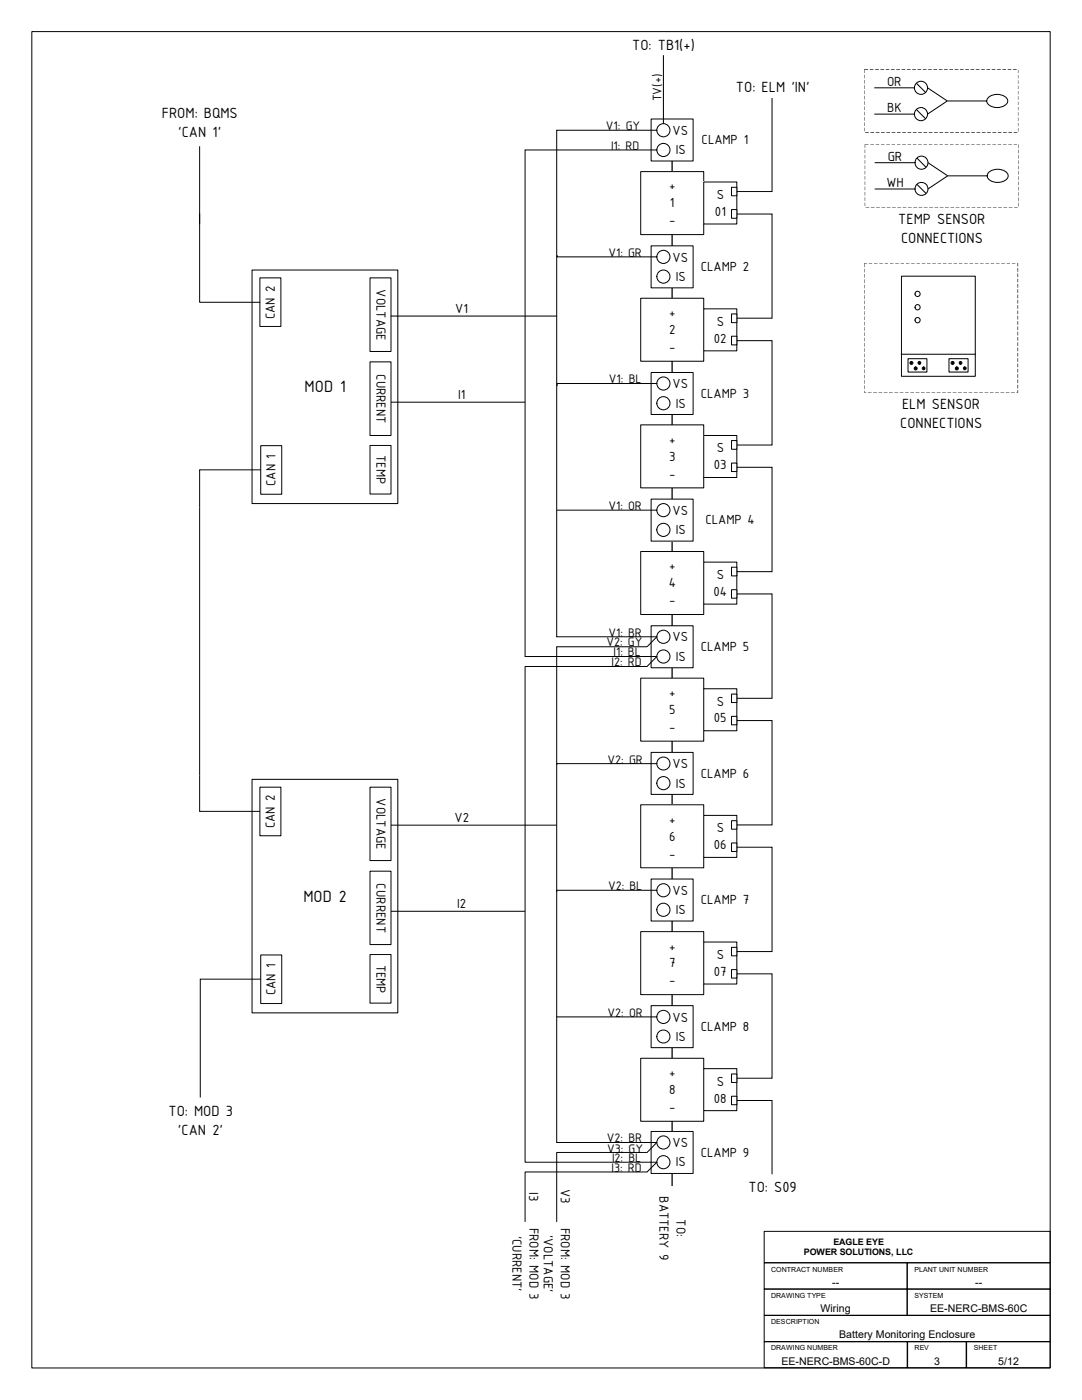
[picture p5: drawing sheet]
<svg xmlns="http://www.w3.org/2000/svg" width="216mm" height="279mm" viewBox="0 0 216 279" stroke-linecap="round" stroke-linejoin="round" font-family="sans-serif">
<path d="M134.1 32.1v204.6" fill="none" stroke="#000" stroke-width=".25"/>
<path d="M127.8 34.2h12.6v12.6h-12.6z" fill="#fff"/>
<path d="M127.8 34.2h12.6v12.6h-12.6z" fill="none" stroke="#000" stroke-width=".2"/>
<path d="M129.9 23.7h8.4v8.4h-8.4z" fill="#fff"/>
<path d="M129.9 23.7h8.4v8.4h-8.4z" fill="none" stroke="#000" stroke-width=".2"/>
<circle cx="132.4" cy="26" r="1.31" fill="#fff"/>
<circle cx="132.4" cy="26" r="1.31" fill="none" stroke="#000" stroke-width=".2"/>
<circle cx="132.4" cy="29.9" r="1.31" fill="#fff"/>
<circle cx="132.4" cy="29.9" r="1.31" fill="none" stroke="#000" stroke-width=".2"/>
<path d="M140.4 36.3h6.6v8.4h-6.6z" fill="#fff"/>
<path d="M140.4 36.3h6.6v8.4h-6.6z" fill="none" stroke="#000" stroke-width=".2"/>
<path d="M146 37.4h1v1.7h-1z" fill="#fff"/>
<path d="M146 37.4h1v1.7h-1z" fill="none" stroke="#000" stroke-width=".2"/>
<path d="M146 41.8h1v1.8h-1z" fill="#fff"/>
<path d="M146 41.8h1v1.8h-1z" fill="none" stroke="#000" stroke-width=".2"/>
<path d="M127.8 59.5h12.6v12.6h-12.6z" fill="#fff"/>
<path d="M127.8 59.5h12.6v12.6h-12.6z" fill="none" stroke="#000" stroke-width=".2"/>
<path d="M129.9 49.1h8.4v8.3h-8.4z" fill="#fff"/>
<path d="M129.9 49.1h8.4v8.3h-8.4z" fill="none" stroke="#000" stroke-width=".2"/>
<circle cx="132.4" cy="51.3" r="1.31" fill="#fff"/>
<circle cx="132.4" cy="51.3" r="1.31" fill="none" stroke="#000" stroke-width=".2"/>
<circle cx="132.4" cy="55.2" r="1.31" fill="#fff"/>
<circle cx="132.4" cy="55.2" r="1.31" fill="none" stroke="#000" stroke-width=".2"/>
<path d="M140.4 61.6h6.6v8.4h-6.6z" fill="#fff"/>
<path d="M140.4 61.6h6.6v8.4h-6.6z" fill="none" stroke="#000" stroke-width=".2"/>
<path d="M146 62.7h1v1.7h-1z" fill="#fff"/>
<path d="M146 62.7h1v1.7h-1z" fill="none" stroke="#000" stroke-width=".2"/>
<path d="M146 67.1h1v1.7h-1z" fill="#fff"/>
<path d="M146 67.1h1v1.7h-1z" fill="none" stroke="#000" stroke-width=".2"/>
<path d="M127.8 84.8h12.6v12.6h-12.6z" fill="#fff"/>
<path d="M127.8 84.8h12.6v12.6h-12.6z" fill="none" stroke="#000" stroke-width=".2"/>
<path d="M129.9 74.3h8.4v8.4h-8.4z" fill="#fff"/>
<path d="M129.9 74.3h8.4v8.4h-8.4z" fill="none" stroke="#000" stroke-width=".2"/>
<circle cx="132.4" cy="76.5" r="1.31" fill="#fff"/>
<circle cx="132.4" cy="76.5" r="1.31" fill="none" stroke="#000" stroke-width=".2"/>
<circle cx="132.4" cy="80.5" r="1.31" fill="#fff"/>
<circle cx="132.4" cy="80.5" r="1.31" fill="none" stroke="#000" stroke-width=".2"/>
<path d="M140.4 86.9h6.6v8.4h-6.6z" fill="#fff"/>
<path d="M140.4 86.9h6.6v8.4h-6.6z" fill="none" stroke="#000" stroke-width=".2"/>
<path d="M146 87.9h1v1.8h-1z" fill="#fff"/>
<path d="M146 87.9h1v1.8h-1z" fill="none" stroke="#000" stroke-width=".2"/>
<path d="M146 92.4h1v1.7h-1z" fill="#fff"/>
<path d="M146 92.4h1v1.7h-1z" fill="none" stroke="#000" stroke-width=".2"/>
<path d="M127.8 110.1h12.6v12.5h-12.6z" fill="#fff"/>
<path d="M127.8 110.1h12.6v12.5h-12.6z" fill="none" stroke="#000" stroke-width=".2"/>
<path d="M129.9 99.6h8.4v8.4h-8.4z" fill="#fff"/>
<path d="M129.9 99.6h8.4v8.4h-8.4z" fill="none" stroke="#000" stroke-width=".2"/>
<circle cx="132.4" cy="101.8" r="1.31" fill="#fff"/>
<circle cx="132.4" cy="101.8" r="1.31" fill="none" stroke="#000" stroke-width=".2"/>
<circle cx="132.4" cy="105.7" r="1.31" fill="#fff"/>
<circle cx="132.4" cy="105.7" r="1.31" fill="none" stroke="#000" stroke-width=".2"/>
<path d="M140.4 112.2h6.6v8.4h-6.6z" fill="#fff"/>
<path d="M140.4 112.2h6.6v8.4h-6.6z" fill="none" stroke="#000" stroke-width=".2"/>
<path d="M146 113.2h1v1.7h-1z" fill="#fff"/>
<path d="M146 113.2h1v1.7h-1z" fill="none" stroke="#000" stroke-width=".2"/>
<path d="M146 117.7h1v1.7h-1z" fill="#fff"/>
<path d="M146 117.7h1v1.7h-1z" fill="none" stroke="#000" stroke-width=".2"/>
<path d="M127.8 135.3h12.6v12.6h-12.6z" fill="#fff"/>
<path d="M127.8 135.3h12.6v12.6h-12.6z" fill="none" stroke="#000" stroke-width=".2"/>
<path d="M129.9 124.9h8.4v8.4h-8.4z" fill="#fff"/>
<path d="M129.9 124.9h8.4v8.4h-8.4z" fill="none" stroke="#000" stroke-width=".2"/>
<circle cx="132.4" cy="127.1" r="1.31" fill="#fff"/>
<circle cx="132.4" cy="127.1" r="1.31" fill="none" stroke="#000" stroke-width=".2"/>
<circle cx="132.4" cy="131" r="1.31" fill="#fff"/>
<circle cx="132.4" cy="131" r="1.31" fill="none" stroke="#000" stroke-width=".2"/>
<path d="M140.4 137.5h6.6v8.3h-6.6z" fill="#fff"/>
<path d="M140.4 137.5h6.6v8.3h-6.6z" fill="none" stroke="#000" stroke-width=".2"/>
<path d="M146 138.5h1v1.7h-1z" fill="#fff"/>
<path d="M146 138.5h1v1.7h-1z" fill="none" stroke="#000" stroke-width=".2"/>
<path d="M146 143h1v1.7h-1z" fill="#fff"/>
<path d="M146 143h1v1.7h-1z" fill="none" stroke="#000" stroke-width=".2"/>
<path d="M127.8 160.6h12.6v12.6h-12.6z" fill="#fff"/>
<path d="M127.8 160.6h12.6v12.6h-12.6z" fill="none" stroke="#000" stroke-width=".2"/>
<path d="M129.9 150.2h8.4v8.3h-8.4z" fill="#fff"/>
<path d="M129.9 150.2h8.4v8.3h-8.4z" fill="none" stroke="#000" stroke-width=".2"/>
<circle cx="132.4" cy="152.4" r="1.3" fill="#fff"/>
<circle cx="132.4" cy="152.4" r="1.3" fill="none" stroke="#000" stroke-width=".2"/>
<circle cx="132.4" cy="156.3" r="1.31" fill="#fff"/>
<circle cx="132.4" cy="156.3" r="1.31" fill="none" stroke="#000" stroke-width=".2"/>
<path d="M140.4 162.7h6.6v8.4h-6.6z" fill="#fff"/>
<path d="M140.4 162.7h6.6v8.4h-6.6z" fill="none" stroke="#000" stroke-width=".2"/>
<path d="M146 163.8h1v1.7h-1z" fill="#fff"/>
<path d="M146 163.8h1v1.7h-1z" fill="none" stroke="#000" stroke-width=".2"/>
<path d="M146 168.2h1v1.7h-1z" fill="#fff"/>
<path d="M146 168.2h1v1.7h-1z" fill="none" stroke="#000" stroke-width=".2"/>
<path d="M127.8 185.9h12.6v12.6h-12.6z" fill="#fff"/>
<path d="M127.8 185.9h12.6v12.6h-12.6z" fill="none" stroke="#000" stroke-width=".2"/>
<path d="M129.9 175.4h8.4v8.4h-8.4z" fill="#fff"/>
<path d="M129.9 175.4h8.4v8.4h-8.4z" fill="none" stroke="#000" stroke-width=".2"/>
<circle cx="132.4" cy="177.7" r="1.31" fill="#fff"/>
<circle cx="132.4" cy="177.7" r="1.31" fill="none" stroke="#000" stroke-width=".2"/>
<circle cx="132.4" cy="181.6" r="1.31" fill="#fff"/>
<circle cx="132.4" cy="181.6" r="1.31" fill="none" stroke="#000" stroke-width=".2"/>
<path d="M140.4 188h6.6v8.4h-6.6z" fill="#fff"/>
<path d="M140.4 188h6.6v8.4h-6.6z" fill="none" stroke="#000" stroke-width=".2"/>
<path d="M146 189.1h1v1.7h-1z" fill="#fff"/>
<path d="M146 189.1h1v1.7h-1z" fill="none" stroke="#000" stroke-width=".2"/>
<path d="M146 193.5h1v1.7h-1z" fill="#fff"/>
<path d="M146 193.5h1v1.7h-1z" fill="none" stroke="#000" stroke-width=".2"/>
<path d="M127.8 211.2h12.6v12.6h-12.6z" fill="#fff"/>
<path d="M127.8 211.2h12.6v12.6h-12.6z" fill="none" stroke="#000" stroke-width=".2"/>
<path d="M129.9 200.7h8.4v8.4h-8.4z" fill="#fff"/>
<path d="M129.9 200.7h8.4v8.4h-8.4z" fill="none" stroke="#000" stroke-width=".2"/>
<circle cx="132.4" cy="202.9" r="1.31" fill="#fff"/>
<circle cx="132.4" cy="202.9" r="1.31" fill="none" stroke="#000" stroke-width=".2"/>
<circle cx="132.4" cy="206.9" r="1.3" fill="#fff"/>
<circle cx="132.4" cy="206.9" r="1.3" fill="none" stroke="#000" stroke-width=".2"/>
<path d="M140.4 213.3h6.6v8.4h-6.6z" fill="#fff"/>
<path d="M140.4 213.3h6.6v8.4h-6.6z" fill="none" stroke="#000" stroke-width=".2"/>
<path d="M146 214.3h1v1.7h-1z" fill="#fff"/>
<path d="M146 214.3h1v1.7h-1z" fill="none" stroke="#000" stroke-width=".2"/>
<path d="M146 218.8h1v1.7h-1z" fill="#fff"/>
<path d="M146 218.8h1v1.7h-1z" fill="none" stroke="#000" stroke-width=".2"/>
<path d="M129.9 225.8h8.4v8.4h-8.4z" fill="#fff"/>
<path d="M129.9 225.8h8.4v8.4h-8.4z" fill="none" stroke="#000" stroke-width=".2"/>
<circle cx="132.4" cy="228" r="1.31" fill="#fff"/>
<circle cx="132.4" cy="228" r="1.31" fill="none" stroke="#000" stroke-width=".2"/>
<circle cx="132.4" cy="231.9" r="1.31" fill="#fff"/>
<circle cx="132.4" cy="231.9" r="1.31" fill="none" stroke="#000" stroke-width=".2"/>
<path d="M50.3 53.9h29.1v46.6h-29.1z" fill="#fff"/>
<path d="M50.3 53.9h29.1v46.6h-29.1zM73.8 55.5h4.2v14.6h-4.2zM73.8 72.2h4.2v14.7h-4.2zM73.8 88.9h4.2v9.7h-4.2z" fill="none" stroke="#000" stroke-width=".2"/>
<path d="M50.3 155.5h29.1v46.6h-29.1z" fill="#fff"/>
<g fill="none" stroke="#000" stroke-width=".2">
<path d="M132.4 11v13.7M154.1 19.6v18.6h-7.1M39.8 29.3v15.4M131.1 26h-20v101.1h20l-2 2h-18v98.9h20l-2 2h-18v13.8M131.1 29.9h-26.3v101.1h26.3l-2 2h-24.3v98.9h26.3l-2 2h-24.3v9.9M39.8 42.6v17.7h12.1M51.9 55.5h4.1v9.7h-4.1zM111.2 50.9v.4h19.9M147 42.7h7.1v20.8h-7.1M78 63.1h33.1M131.1 76.5h-19.9v.5M147 68h7.1v20.8h-7.1"/>
<path d="M52 88.9h4.2v9.7h-4.2zM52 93.8h-12.2v68.1h12.1M78 80.3h26.8M147 93.3h7.1v20.8h-7.1M111.2 101.8h19.9M147 118.5h7.1v20.9h-7.1M50.3 155.5h29.1v46.6h-29.1zM51.9 157.1h4.1v9.7h-4.1zM73.8 157.1h4.2v14.6h-4.2zM131.1 152.4h-20v.3M147 143.8h7.1v20.8h-7.1M73.8 173.9h4.2v14.6h-4.2z"/>
<path d="M78 164.7h33.1M131.1 177.7h-20v.3M147 169.1h7.1v20.8h-7.1M52 190.6h4.2v9.7h-4.2zM52 195.4h-12v23.6M73.8 190.5h4.2v9.7h-4.2zM78 181.9h26.8M147 194.4h7.1v20.8h-7.1M111.1 202.9h20M147 219.6h7.1v14.8"/>
</g>
<path d="M197.2 19.5a2.7 2.7 0 0 1 3.8 .3 1.39 1.39 0 0 1-1.5 1.6 2.14 2.14 0 0 1-2.6-1.2z" fill-rule="evenodd" fill="#fff"/>
<path d="M197.2 19.5a2.7 2.7 0 0 1 3.8 .3 1.39 1.39 0 0 1-1.5 1.6 2.14 2.14 0 0 1-2.6-1.2z" fill="none" stroke="#000" stroke-width=".2"/>
<circle cx="183.8" cy="17.5" r="1.31" fill="#fff"/>
<g fill="none" stroke="#000" stroke-width=".2">
<path d="M182.8 16.6l1.9 1.9"/>
<circle cx="183.8" cy="17.5" r="1.31"/>
</g>
<circle cx="183.8" cy="22.8" r="1.31" fill="#fff"/>
<g fill="none" stroke="#000" stroke-width=".2">
<path d="M174.5 17.5h8M185.1 17.5l3.9 2.7M174.5 22.8h8M182.8 21.8l1.9 1.9M189 20.2h7.9M189 20.2l-3.9 2.6"/>
<circle cx="183.8" cy="22.8" r="1.31"/>
</g>
<path d="M172.5 13.8l.1 .8zM172.5 14.9l.1 .7zM172.5 16l.1 .7zM172.5 17l.1 .7zM172.5 18.1l.1 .7zM172.5 19.1l.1 .8zM172.5 20.2l.1 .7zM172.5 21.3l.1 .7zM172.5 22.3l.1 .7zM172.5 23.4l.1 .7zM172.5 24.4l.1 .7zM172.5 25.5l.1 .7zM172.6 26.4h.8v.1h-.8zM173.7 26.4h.7v.1h-.7zM174.8 26.4h.7v.1h-.7zM175.8 26.4h.7v.1h-.7zM176.9 26.4h.7v.1h-.7zM177.9 26.4h.7v.1h-.7zM179 26.4h.7v.1h-.7zM180 26.4h.8v.1h-.8zM181.1 26.4h.7v.1h-.7zM182.2 26.4h.7v.1h-.7zM183.2 26.4h.7v.1h-.7zM184.3 26.4h.7v.1h-.7zM185.3 26.4h.8v.1h-.8zM186.4 26.4h.7v.1h-.7zM187.5 26.4h.7v.1h-.7zM188.5 26.4h.7v.1h-.7zM189.6 26.4h.7v.1h-.7zM190.6 26.4h.7v.1h-.7zM191.7 26.4h.7v.1h-.7zM192.7 26.4h.8v.1h-.8zM193.8 26.4h.7v.1h-.7zM194.9 26.4h.7v.1h-.7zM195.9 26.4h.7v.1h-.7zM197 26.4h.7v.1h-.7zM198 26.4h.8v.1h-.8zM199.1 26.4h.7v.1h-.7zM200.2 26.4h.7v.1h-.7zM201.2 26.4h.7v.1h-.7zM202.3 26.4h.7v.1h-.7zM203.1 25.6l.1 .6zM203.1 24.5l.1 .7zM203.1 23.5l.1 .6zM203.1 22.4l.1 .7zM203.1 21.3l.1 .7zM203.1 20.3l.1 .7zM203.1 19.2l.1 .7zM203.1 18.2l.1 .6zM203.1 17.1l.1 .7zM203.1 16l.1 .7zM203.1 15l.1 .7zM203.1 13.9l.1 .7zM202.1 13.8h.8v.1h-.8zM201.1 13.8h.7v.1h-.7zM200 13.8h.7v.1h-.7zM199 13.8h.7v.1h-.7zM197.9 13.8h.7v.1h-.7zM196.8 13.8h.8v.1h-.8zM195.8 13.8h.7v.1h-.7zM194.7 13.8h.8v.1h-.8zM193.7 13.8h.7v.1h-.7zM192.6 13.8h.7v.1h-.7zM191.6 13.8h.7v.1h-.7zM190.5 13.8h.7v.1h-.7zM189.4 13.8h.8v.1h-.8zM188.4 13.8h.7v.1h-.7zM187.3 13.8h.7v.1h-.7zM186.3 13.8h.7v.1h-.7zM185.2 13.8h.7v.1h-.7zM184.1 13.8h.8v.1h-.8zM183.1 13.8h.7v.1h-.7zM182 13.8h.8v.1h-.8zM181 13.8h.7v.1h-.7zM179.9 13.8h.7v.1h-.7zM178.9 13.8h.7v.1h-.7zM177.8 13.8h.7v.1h-.7zM176.7 13.8h.8v.1h-.8zM175.7 13.8h.7v.1h-.7zM174.6 13.8h.7v.1h-.7zM173.6 13.8h.7v.1h-.7zM172.5 13.8h.7v.1h-.7z" fill="#000"/>
<path d="M197.3 34.4a2.7 2.7 0 0 1 3.8 .3 1.38 1.38 0 0 1-1.5 1.7 2.15 2.15 0 0 1-2.6-1.3z" fill-rule="evenodd" fill="#fff"/>
<path d="M197.3 34.4a2.7 2.7 0 0 1 3.8 .3 1.38 1.38 0 0 1-1.5 1.7 2.15 2.15 0 0 1-2.6-1.3z" fill="none" stroke="#000" stroke-width=".2"/>
<circle cx="183.9" cy="32.5" r="1.3" fill="#fff"/>
<g fill="none" stroke="#000" stroke-width=".2">
<path d="M183 31.5l1.8 1.9"/>
<circle cx="183.9" cy="32.5" r="1.3"/>
</g>
<circle cx="183.9" cy="37.7" r="1.3" fill="#fff"/>
<g fill="none" stroke="#000" stroke-width=".2">
<path d="M174.5 32.5h8.1M174.5 37.7h8.1M183 36.8l1.8 1.8M185.2 32.5l3.9 2.6M189.1 35.1h7.9M189.1 35.1l-3.9 2.6"/>
<circle cx="183.9" cy="37.7" r="1.3"/>
</g>
<g fill="#000">
<path d="M172.6 28.8v.7zM172.6 29.8v.8zM172.6 30.9v.7zM172.6 32v.7zM172.6 33v.7zM172.6 34.1v.7zM172.6 35.1v.8zM172.6 36.2v.7zM172.6 37.3v.7zM172.6 38.3v.7z"/>
<path d="M172.6 39.4v.7zM172.6 40.4v.7zM172.7 41.3l.7 .1zM173.8 41.3l.7 .1zM174.8 41.3l.8 .1zM175.9 41.3l.7 .1zM177 41.3l.7 .1zM178 41.3l.7 .1zM179.1 41.3l.7 .1zM180.1 41.3l.7 .1z"/>
<path d="M184.3 28.7l.7 .1zM183.2 28.7l.7 .1zM182.2 28.7l.6 .1zM181.1 28.7l.7 .1zM180 28.7l.7 .1zM179 28.7l.7 .1zM177.9 28.7l.7 .1zM176.9 28.7l.6 .1zM175.8 28.7l.7 .1zM174.8 28.7l.6 .1zM173.7 28.7l.7 .1zM172.6 28.7l.7 .1z"/>
<path d="M194.9 28.7l.6 .1zM193.8 28.7l.7 .1zM192.7 28.7l.7 .1zM191.7 28.7l.7 .1zM190.6 28.7l.7 .1zM189.6 28.7l.6 .1zM188.5 28.7l.7 .1zM187.5 28.7l.6 .1zM186.4 28.7l.7 .1zM185.3 28.7l.7 .1z"/>
<path d="M203.2 30.9l.1 .8zM203.2 29.9l.1 .7zM203.2 28.8l.1 .7zM202.3 28.7l.6 .1zM201.2 28.7l.7 .1zM200.2 28.7l.6 .1zM199.1 28.7l.7 .1zM198 28.7l.7 .1zM197 28.7l.7 .1zM195.9 28.7l.7 .1z"/>
<path d="M181.2 41.3l.7 .1zM182.2 41.3l.8 .1zM183.3 41.3l.7 .1zM184.4 41.3l.7 .1zM185.4 41.3l.7 .1zM186.5 41.3l.7 .1zM187.5 41.3l.8 .1zM188.6 41.3l.7 .1zM189.7 41.3l.7 .1zM190.7 41.3l.7 .1z"/>
<path d="M191.8 41.3l.7 .1zM192.8 41.3l.7 .1zM193.9 41.3l.7 .1zM194.9 41.3l.8 .1zM196 41.3l.7 .1zM197.1 41.3l.7 .1zM198.1 41.3l.7 .1zM199.2 41.3l.7 .1zM200.2 41.3l.8 .1zM201.3 41.3l.7 .1z"/>
<path d="M202.4 41.3l.7 .1zM203.2 40.5l.1 .7zM203.2 39.4l.1 .7zM203.2 38.4l.1 .7zM203.2 37.3l.1 .7zM203.2 36.2l.1 .8zM203.2 35.2l.1 .7zM203.2 34.1l.1 .7zM203.2 33.1l.1 .7zM203.2 32l.1 .7z"/>
</g>
<path d="M179.9 55.1h14.7v20h-14.7z" fill="#fff"/>
<path d="M179.9 55.1h14.7v20h-14.7zM179.9 70.7h14.7" fill="none" stroke="#000" stroke-width=".2"/>
<path d="M181.2 71.6h3.8v2.7h-3.8z" fill-rule="evenodd" fill="#fff"/>
<g fill="none" stroke="#000" stroke-width=".2">
<path d="M181.2 71.6h3.8v2.7h-3.8z"/>
<circle cx="181.9" cy="72.4" r=".3"/>
<circle cx="182.7" cy="73.5" r=".3"/>
<circle cx="183.5" cy="72.4" r=".28"/>
<circle cx="184.3" cy="73.5" r=".27"/>
</g>
<g fill="#000">
<circle cx="181.9" cy="72.4" r=".3"/>
<circle cx="182.7" cy="73.5" r=".3"/>
<circle cx="183.5" cy="72.4" r=".28"/>
<circle cx="184.3" cy="73.5" r=".27"/>
</g>
<path d="M189.4 71.6h3.8v2.7h-3.8z" fill-rule="evenodd" fill="#fff"/>
<g fill="none" stroke="#000" stroke-width=".2">
<path d="M189.4 71.6h3.8v2.7h-3.8z"/>
<circle cx="190.1" cy="72.4" r=".3"/>
<circle cx="190.9" cy="73.5" r=".3"/>
<circle cx="191.7" cy="72.4" r=".28"/>
<circle cx="192.5" cy="73.5" r=".28"/>
</g>
<g fill="#000">
<circle cx="190.1" cy="72.4" r=".3"/>
<circle cx="190.9" cy="73.5" r=".3"/>
<circle cx="191.7" cy="72.4" r=".28"/>
<circle cx="192.5" cy="73.5" r=".28"/>
</g>
<path d="M172.4 52.6l.1 .7zM172.4 53.6l.1 .8zM172.4 54.7l.1 .7zM172.4 55.8l.1 .7zM172.4 56.8l.1 .7zM172.4 57.9l.1 .7zM172.4 58.9l.1 .7zM172.4 60l.1 .7zM172.4 61l.1 .8zM172.4 62.1l.1 .7zM172.4 63.2l.1 .7zM172.4 64.2l.1 .7zM172.4 65.3l.1 .7zM172.4 66.3l.1 .8zM172.4 67.4l.1 .7zM172.4 68.5l.1 .7zM172.4 69.5l.1 .7zM172.4 70.6l.1 .7zM172.4 71.6l.1 .7zM172.4 72.7l.1 .7zM172.4 73.7l.1 .8zM172.4 74.8l.1 .7zM172.4 75.9l.1 .7zM172.4 76.9l.1 .7zM172.4 78l.1 .3 .3 .1h-.4zM173.2 78.3l.7 .1zM174.2 78.3l.8 .1zM175.3 78.3l.7 .1zM176.4 78.3l.7 .1zM177.4 78.3l.7 .1zM178.5 78.3l.7 .1zM179.5 78.3l.8 .1zM180.6 78.3l.7 .1zM181.7 78.3l.7 .1zM182.7 78.3l.7 .1zM183.8 78.3l.7 .1zM184.8 78.3l.7 .1zM185.9 78.3l.7 .1zM186.9 78.3l.8 .1zM188 78.3l.7 .1zM189.1 78.3l.7 .1zM190.1 78.3l.7 .1zM191.2 78.3l.7 .1zM192.2 78.3l.8 .1zM193.3 78.3l.7 .1zM194.4 78.3l.7 .1zM195.4 78.3l.7 .1zM196.5 78.3l.7 .1zM197.5 78.3l.7 .1zM198.6 78.3l.7 .1zM199.6 78.3l.8 .1zM200.7 78.3l.7 .1zM201.8 78.3l.7 .1zM203 77.9h.2v.5h-.4l.3-.1zM203 76.8h.2v.7h-.2zM203 75.7h.2v.8h-.2zM203 74.7h.2v.7h-.2zM203 73.6h.2v.7h-.2zM203 72.6h.2v.7h-.2zM203 71.5h.2v.7h-.2zM203 70.4h.2v.8h-.2zM203 69.4h.2v.7h-.2zM203 68.3h.2v.7h-.2zM203 67.3h.2v.7h-.2zM203 66.2h.2v.7h-.2zM203 65.2h.2v.7h-.2zM203 64.1h.2v.7h-.2zM203 63h.2v.8h-.2zM203 62h.2v.7h-.2zM203 60.9h.2v.7h-.2zM203 59.9h.2v.7h-.2zM203 58.8h.2v.7h-.2zM203 57.7h.2v.8h-.2zM203 56.7h.2v.7h-.2zM203 55.6h.2v.7h-.2zM203 54.6h.2v.7h-.2zM203 53.5h.2v.7h-.2zM203 52.5h.2v.7h-.2l.1-.6zM201.9 52.5l.7 .1zM200.9 52.5l.6 .1zM199.8 52.5l.7 .1zM198.8 52.5l.6 .1zM197.7 52.5l.7 .1zM196.6 52.5l.7 .1zM195.6 52.5l.7 .1zM194.5 52.5l.7 .1zM193.5 52.5l.6 .1zM192.4 52.5l.7 .1zM191.3 52.5l.7 .1zM190.3 52.5l.7 .1zM189.2 52.5l.7 .1zM188.2 52.5l.6 .1zM187.1 52.5l.7 .1zM186.1 52.5l.6 .1zM185 52.5l.7 .1zM183.9 52.5l.7 .1zM182.9 52.5l.7 .1zM181.8 52.5l.7 .1zM180.8 52.5l.6 .1zM179.7 52.5l.7 .1zM178.6 52.5l.7 .1zM177.6 52.5l.7 .1zM176.5 52.5l.7 .1zM175.5 52.5l.6 .1zM174.4 52.5l.7 .1zM173.4 52.5l.6 .1zM172.5 52.5l.5 .1z" fill="#000"/>
<circle cx="183.1" cy="58.7" r=".52" fill="#fff"/>
<circle cx="183.1" cy="58.7" r=".52" fill="none" stroke="#000" stroke-width=".2"/>
<circle cx="183.1" cy="61.3" r=".52" fill="#fff"/>
<circle cx="183.1" cy="61.3" r=".52" fill="none" stroke="#000" stroke-width=".2"/>
<circle cx="183.1" cy="63.9" r=".52" fill="#fff"/>
<g fill="none" stroke="#000" stroke-width=".2">
<path d="M6.3 6.3h203.2v266.7h-203.2zM152.5 252h28.5v5.3h-28.5zM152.5 257.3h28.5v5.2h-28.5zM152.5 245.7h57v6.3h-57zM181 252h28.5v5.3h-28.5zM181 257.3h28.5v5.2h-28.5zM152.5 262.5h57v5.3h-57zM152.5 267.8h28.5v5.2h-28.5zM181.1 267.8h11.7v5.2h-11.7zM192.9 267.8h16.6v5.2h-16.6z"/>
<circle cx="183.1" cy="63.9" r=".52"/>
</g>
<g font-size="3.5">
<text x="60.8" y="78.3">MOD 1</text>
<text x="60.5" y="179.9">MOD 2</text>
</g>
<g font-size="3.2">
<text x="126.2" y="10.1">TO: TB1(+)</text>
<text x="32.3" y="23.5">FROM: BQMS</text>
<text x="146.9" y="18.5">TO: ELM ‘IN’</text>
<text x="35.6" y="27.3">‘CAN 1’</text>
<text x="179.2" y="44.6">TEMP SENSOR</text>
<text x="179.8" y="48.4">CONNECTIONS</text>
<text x="180" y="81.6">ELM SENSOR</text>
<text x="179.6" y="85.4">CONNECTIONS</text>
<text x="33.6" y="222.8">TO: MOD 3</text>
<text x="35.5" y="226.6">‘CAN 2’</text>
<text x="149.4" y="237.8">TO: S09</text>
</g>
<g font-size="2.8">
<text x="177" y="17.1">OR</text>
<text x="177" y="22.3">BK</text>
<text x="134.2" y="26.9">VS</text>
<text x="140" y="28.8">CLAMP 1</text>
<text x="134.9" y="30.8">IS</text>
<text x="177.1" y="32">GR</text>
<text x="133.5" y="38">+</text>
<text x="133.7" y="41.4">1</text>
<text x="143" y="39.7">S</text>
<text x="176.9" y="37.3">WH</text>
<text x="133.5" y="44.8">-</text>
<text x="142.7" y="43.1">01</text>
<text x="134.2" y="52.2">VS</text>
<text x="75.1" y="57.7" transform="rotate(90 75.1 57.7)">VOLTAGE</text>
<text x="134.9" y="56">IS</text>
<text x="139.8" y="54.1">CLAMP 2</text>
<text x="54.8" y="63.7" transform="rotate(-90 54.8 63.7)">CAN 2</text>
<text x="90.8" y="62.4">V1</text>
<text x="133.5" y="63.3">+</text>
<text x="143" y="65">S</text>
<text x="133.5" y="66.7">2</text>
<text x="133.5" y="70.1">-</text>
<text x="142.5" y="68.4">02</text>
<text x="75.1" y="74.7" transform="rotate(90 75.1 74.7)">CURRENT</text>
<text x="134.2" y="77.5">VS</text>
<text x="91.4" y="79.6">I1</text>
<text x="134.9" y="81.4">IS</text>
<text x="139.8" y="79.4">CLAMP 3</text>
<text x="133.5" y="88.6">+</text>
<text x="75.1" y="90.8" transform="rotate(90 75.1 90.8)">TEMP</text>
<text x="133.5" y="91.9">3</text>
<text x="133.5" y="95.3">-</text>
<text x="142.5" y="93.6">03</text>
<text x="143" y="90.3">S</text>
<text x="55" y="97" transform="rotate(-90 55 97)">CAN 1</text>
<text x="134.2" y="102.7">VS</text>
<text x="134.9" y="106.6">IS</text>
<text x="140.8" y="104.6">CLAMP 4</text>
<text x="133.5" y="113.8">+</text>
<text x="133.4" y="117.2">4</text>
<text x="142.4" y="118.9">04</text>
<text x="143" y="115.5">S</text>
<text x="133.5" y="120.6">-</text>
<text x="134.2" y="128">VS</text>
<text x="134.9" y="131.9">IS</text>
<text x="139.8" y="129.9">CLAMP 5</text>
<text x="133.5" y="139.1">+</text>
<text x="133.5" y="142.5">5</text>
<text x="143" y="140.8">S</text>
<text x="133.5" y="145.9">-</text>
<text x="142.5" y="144.2">05</text>
<text x="134.2" y="153.3">VS</text>
<text x="139.8" y="155.2">CLAMP 6</text>
<text x="75.1" y="159.3" transform="rotate(90 75.1 159.3)">VOLTAGE</text>
<text x="134.9" y="157.2">IS</text>
<text x="54.8" y="165.3" transform="rotate(-90 54.8 165.3)">CAN 2</text>
<text x="90.7" y="164">V2</text>
<text x="133.5" y="164.4">+</text>
<text x="133.5" y="167.8">6</text>
<text x="143" y="166.1">S</text>
<text x="133.5" y="171.2">-</text>
<text x="142.5" y="169.5">06</text>
<text x="75.1" y="176.3" transform="rotate(90 75.1 176.3)">CURRENT</text>
<text x="134.2" y="178.6">VS</text>
<text x="91.2" y="181.3">I2</text>
<text x="134.9" y="182.5">IS</text>
<text x="139.8" y="180.5">CLAMP 7</text>
<text x="133.5" y="189.7">+</text>
<text x="143" y="191.4">S</text>
<text x="75.1" y="192.5" transform="rotate(90 75.1 192.5)">TEMP</text>
<text x="133.5" y="193.1">7</text>
<text x="133.5" y="196.5">-</text>
<text x="142.5" y="194.8">07</text>
<text x="55" y="198.6" transform="rotate(-90 55 198.6)">CAN 1</text>
<text x="134.2" y="203.9">VS</text>
<text x="134.9" y="207.7">IS</text>
<text x="139.8" y="205.8">CLAMP 8</text>
<text x="133.5" y="215">+</text>
<text x="133.5" y="218.4">8</text>
<text x="133.5" y="221.7">-</text>
<text x="142.5" y="220">08</text>
<text x="143" y="216.7">S</text>
<text x="134.2" y="228.9">VS</text>
<text x="134.9" y="232.8">IS</text>
<text x="139.8" y="230.8">CLAMP 9</text>
<text x="105.6" y="237.9" transform="rotate(90 105.6 237.9)">I3</text>
<text x="111.9" y="237.2" transform="rotate(90 111.9 237.2)">V3</text>
<text x="131.6" y="238.8" transform="rotate(90 131.6 238.8)">BATTERY 9</text>
<text x="105.7" y="245" transform="rotate(90 105.7 245)">FROM: MOD 3</text>
<text x="111.9" y="245" transform="rotate(90 111.9 245)">FROM: MOD 3</text>
<text x="135" y="243.4" transform="rotate(90 135 243.4)">TO:</text>
<text x="102.3" y="246.6" transform="rotate(90 102.3 246.6)">‘CURRENT’</text>
<text x="108.5" y="246.5" transform="rotate(90 108.5 246.5)">‘VOLTAGE’</text>
</g>
<g font-size="2.7">
<text x="132" y="20.2" transform="rotate(-90 132 20.2)">TV(+)</text>
<text x="120.9" y="26">V1: GY</text>
<text x="121.9" y="29.9">I1: RD</text>
<text x="121.4" y="51.3">V1: GR</text>
<text x="121.5" y="76.5">V1: BL</text>
<text x="121.4" y="101.8">V1: OR</text>
<text x="121" y="128.9">V2: GY</text>
<text x="121.4" y="127.1">V1: BR</text>
<text x="122.4" y="131">I1: BL</text>
<text x="122" y="132.9">I2: RD</text>
<text x="121.2" y="152.4">V2: GR</text>
<text x="121.3" y="177.6">V2: BL</text>
<text x="121.2" y="202.9">V2: OR</text>
<text x="121.1" y="228">V2: BR</text>
<text x="121.2" y="230">V3: GY</text>
<text x="122" y="233.9">I3: RD</text>
<text x="122.1" y="231.9">I2: BL</text>
</g>
<g font-size="2.1">
<text x="166.1" y="256.6">--</text>
<text x="194.6" y="256.6">--</text>
<text x="163.7" y="261.8">Wiring</text>
<text x="185.6" y="261.8">EE-NERC-BMS-60C</text>
<text x="167.5" y="267.1">Battery Monitoring Enclosure</text>
<text x="156" y="272.3">EE-NERC-BMS-60C-D</text>
<text x="186.4" y="272.3">3</text>
<text x="199.2" y="272.3">5/12</text>
</g>
<g font-size="1.8">
<text x="160.4" y="250.5">POWER SOLUTIONS, LLC</text>
<text x="166.3" y="248.4">EAGLE EYE</text>
</g>
<g font-size="1.4">
<text x="153.9" y="253.8">CONTRACT NUMBER</text>
<text x="182.5" y="253.8">PLANT UNIT NUMBER</text>
<text x="153.9" y="259">DRAWING TYPE</text>
<text x="182.5" y="259">SYSTEM</text>
<text x="153.9" y="264.2">DESCRIPTION</text>
<text x="153.9" y="269.5">DRAWING NUMBER</text>
<text x="182.5" y="269.5">REV</text>
<text x="194.3" y="269.5">SHEET</text>
</g>
</svg>
